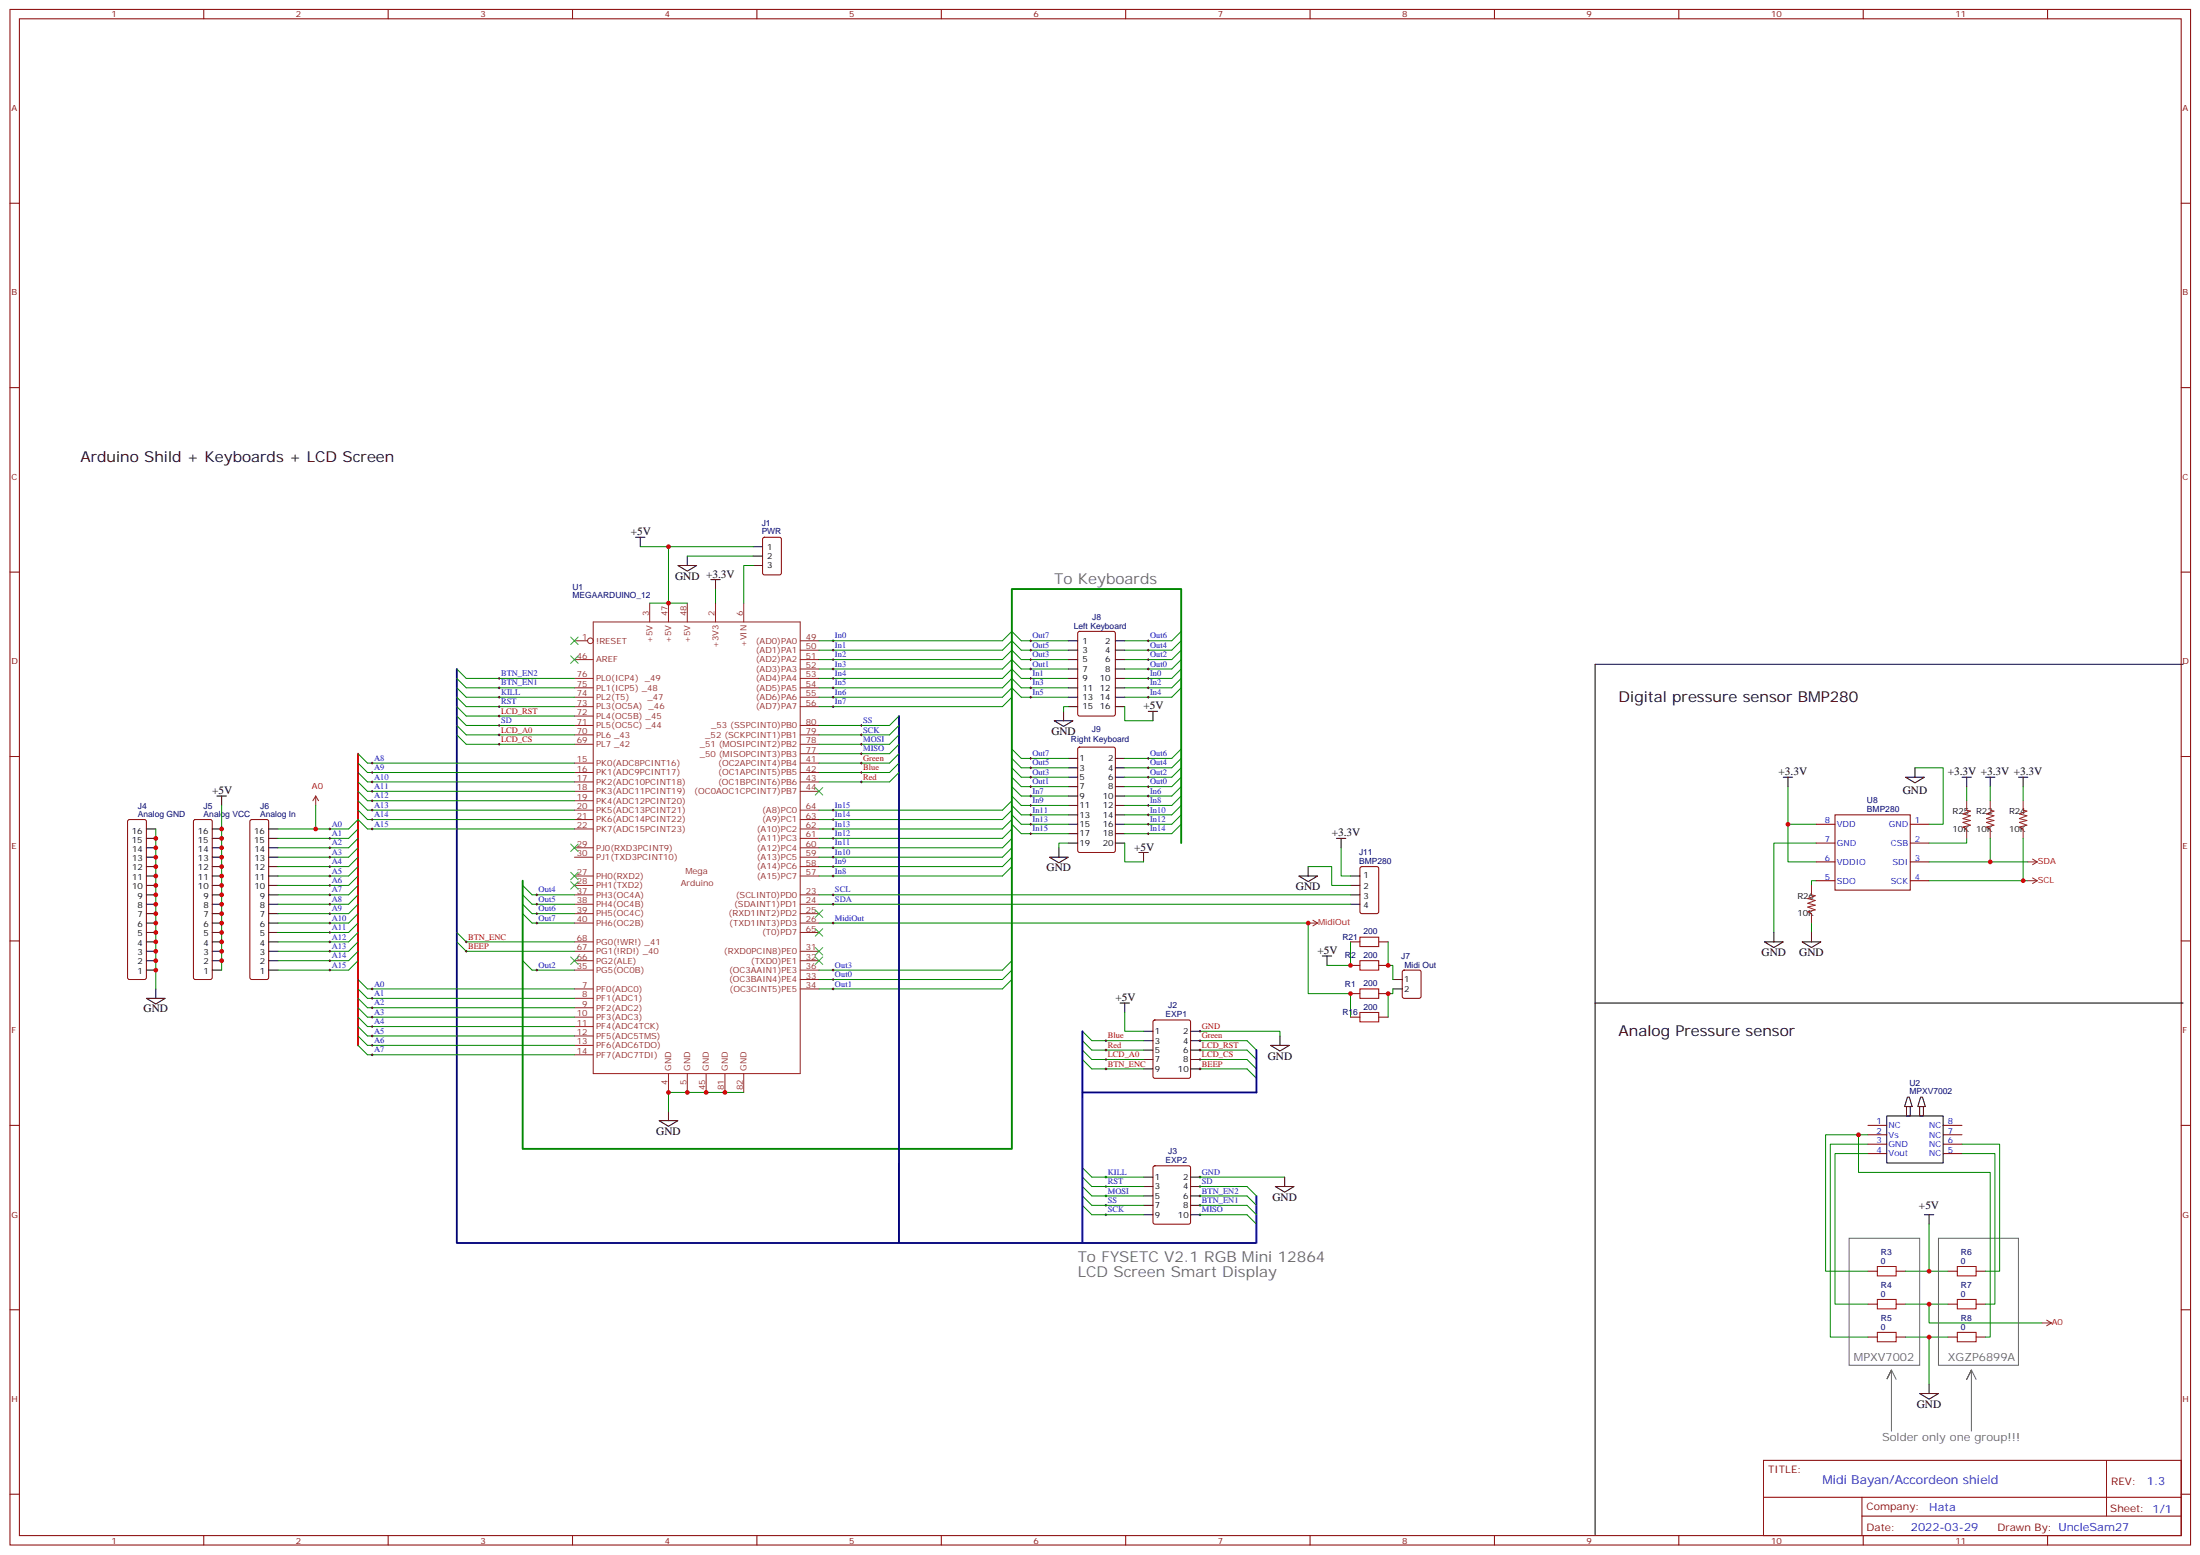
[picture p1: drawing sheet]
<svg xmlns="http://www.w3.org/2000/svg" width="825mm" height="583mm" viewBox="0 0 825 583" stroke-linecap="round" stroke-linejoin="round" font-family="sans-serif">
<g fill="none" stroke="#870000" stroke-width=".38">
<path d="M3.7 3.5h817.8v575.8h-817.8zM7.3 7.1h810.7v568.6h-810.7zM76.4 3.5v3.6M145.6 3.5v3.6M214.7 3.5v3.6M283.8 3.5v3.6M353 3.5v3.6M422.1 3.5v3.6M491.3 3.5v3.6M560.4 3.5v3.6M629.6 3.5v3.6M698.7 3.5v3.6"/>
<path d="M767.9 3.5v3.6M3.7 76.2h3.6M818 76.2h3.5M3.7 145.3h3.6M818 145.3h3.5M3.7 214.5h3.6M286.2 201.6l.5-.2h5.6l.7 .5v12.9l-.4 .7h-5.9l-.7-.4v-13zM818 214.5h3.5M404.4 236.9l.4-.2h12.7l.7 .4 .1 30.7-.5 .6-13 .1-.6-.5-.1-30.6zM3.7 283.6h3.6M404.4 280.3l.4-.2h12.7l.7 .4 .1 38.4-.5 .7h-13l-.6-.4-.1-38.4zM818 283.6h3.5"/>
<path d="M48.1 307.5l.4-.2h5.7l.5 .2 .2 .5v58.5l-.7 .7h-5.7l-.7-.7v-58.5zM72.8 307.5l.4-.2h5.7l.5 .2 .2 .5v58.5l-.7 .7h-5.7l-.7-.7v-58.5zM93.9 307.5l.5-.2h5.6l.5 .2 .3 .5v58.5l-.8 .7h-5.6l-.7-.7v-58.5zM681.1 309h7M681.1 316.1h7M688.1 305.5h28.3v28.2h-28.3zM716.4 309h7M716.4 316.1h7M510.2 325.1l.5-.2h5.6l.7 .4v16.5l-.4 .7h-5.9l-.7-.4v-16.5zM681.1 323.1h7M681.1 330.2h7M716.4 323.1h7"/>
<path d="M716.4 330.2h7M3.7 352.8h3.6M506.4 353.1h3.6M517 353.1h3.6M818 352.8h3.5M506.4 372.5h3.6M506.4 361.9h3.6M517 372.5h3.6M517 361.9h3.6M526.1 363.9l.5-.2h5.6l.7 .4v9.5l-.5 .6-5.8 .1-.7-.5v-9.4zM432.6 382.6l.5-.2h12.7l.6 .4 .1 20.8-.5 .6-12.9 .1-.7-.5v-20.7zM506.4 381.4h3.6"/>
<path d="M517 381.4h3.6M3.7 421.9h3.6M432.6 437.3l.5-.2h12.7l.6 .4 .1 20.8-.5 .6-12.9 .1-.7-.5v-20.7zM700.5 421.9h7M700.5 425.4h7M700.5 429h7M700.5 432.5h7M728.7 421.9h7.1M728.7 425.4h7.1M728.7 429h7.1M728.7 432.5h7.1M818 421.9h3.5"/>
<path d="M700.5 476.6h3.5M711.1 476.6h3.5M730.5 476.6h3.5M741 476.6h3.6M3.7 491.1h3.6M700.5 488.9h3.5M711.1 488.9h3.5M730.5 488.9h3.5M741 488.9h3.6M818 491.1h3.5M700.5 501.3h3.5M711.1 501.3h3.5"/>
<path d="M730.5 501.3h3.5M741 501.3h3.6M661.3 547.5h156.7v28.2h-156.7zM789.9 547.5l.1 20.9M3.7 560.2h3.6M76.4 575.7v3.6M145.6 575.7v3.6M214.7 575.7v3.6M283.8 575.7v3.6M353 575.7v3.6M422.1 575.7v3.6M491.3 575.7v3.6"/>
<path d="M560.4 575.7v3.6M629.6 575.7v3.6M661.4 561.4h156.4M698.2 568.4h119.6M698.2 561.4v14.1M698.7 575.7v3.6M767.9 575.7v3.6M818 560.2h3.5"/>
</g>
<g fill="none" stroke="#8c2424" stroke-width=".38">
<path d="M222.5 233.2h77.6v169.3h-77.6zM243.6 226.1v7.1M250.7 226.1v7.1M257.7 226.1v7.1M268.3 226.1v7.1M278.9 226.1v7.1M215.4 257.9h7.1M215.4 254.4h7.1M215.4 247.3h7.1M215.4 240.2h4.9M300.1 257.9h7M300.1 254.4h7"/>
<path d="M300.1 250.8h7M300.1 247.3h7M300.1 243.8h7M300.1 240.2h7M215.4 264.9h7.1M215.4 261.4h7.1M215.4 275.5h7.1M215.4 272h7.1M215.4 268.5h7.1M215.4 279h7.1M300.1 264.9h7M300.1 261.4h7"/>
<path d="M300.1 275.5h7M300.1 272h7M300.1 279h7M118.4 298.4v3.6M118.4 298.4l1.1 1.8M118.4 298.4l-1.1 1.8M215.4 286.1h7.1M215.4 289.6h7.1M215.4 293.2h7.1M215.4 296.7h7.1M300.1 282.6h7M300.1 286.1h7"/>
<path d="M300.1 289.6h7M300.1 293.2h7M300.1 296.7h7M215.4 317.9h7.1M215.4 300.2h7.1M215.4 303.7h7.1M215.4 307.3h7.1M215.4 310.8h7.1M300.1 317.9h7M300.1 303.7h7M300.1 307.3h7M300.1 310.8h7"/>
<path d="M300.1 314.3h7M737.5 300.2v3.5l1.4 .4-2.8 1.1 2.8 .7-2.8 1 2.8 .7-2.8 .7 2.8 1.1-2.8 .7 1.4 .7v3.5M746.3 300.2v3.5l1.4 .4-2.8 1.1 2.8 .7-2.8 1 2.8 .7-2.8 .7 2.8 1.1-2.8 .7 1.4 .7v3.5M758.7 300.2v3.5l1.4 .4-2.8 1.1 2.8 .7-2.8 1 2.8 .7-2.8 .7 2.8 1.1-2.8 .7 1.4 .7v3.5M215.4 328.4h7.1M215.4 332h7.1M215.4 339h7.1M215.4 321.4h7.1M215.4 335.5h7.1M300.1 328.4h7M300.1 339h7M300.1 321.4h7"/>
<path d="M300.1 324.9h7M300.1 335.5h7M679.3 332v3.5l1.4 .3-2.8 1.1 2.8 .7-2.8 1.1 2.8 .7-2.8 .7 2.8 1-2.8 .7 1.4 .7v3.6M760.4 323.1h3.6M760.4 330.2h3.6M762.2 322.1l1.8 1M762.2 329.1l1.8 1.1M764 323.1l-1.8 1.1M764 330.2l-1.8 1.1M215.4 342.5h7.1M215.4 346.1h7.1M215.4 356.7h7.1"/>
<path d="M215.4 353.1h7.1M300.1 342.5h7M300.1 346.1h7M300.1 349.6h7M300.1 356.7h7M490.6 346.1h3.5M492.3 345l1.8 1.1M494.1 346.1l-1.8 1M215.4 370.8h7.1M215.4 377.8h7.1M215.4 374.3h7.1M215.4 360.2h7.1"/>
<path d="M215.4 363.7h7.1M300.1 370.8h7M300.1 360.2h7M300.1 363.7h7M300.1 367.2h7M215.4 384.9h7.1M215.4 381.4h7.1M215.4 388.4h7.1M215.4 391.9h7.1M215.4 395.5h7.1M250.7 402.5v7.1M257.7 402.5v7.1"/>
<path d="M264.8 402.5v7.1M271.9 402.5v7.1M278.9 402.5v7.1M765.7 496h3.6M767.5 494.9l1.8 1.1M769.3 496l-1.8 1.1"/>
<circle cx="221.4" cy="240.2" r="1.06"/>
</g>
<g fill="none" stroke="#008700" stroke-width=".38">
<path d="M240.1 205h10.6M257.7 208.5h24.7M282.4 205h-31.7v21.1M282.4 212h-3.5v14.1M243.6 226.1h14.1M268.3 220.8v5.3M442.9 236.7l-3.5 3.5h-17.6M171.3 250.8l3.5 3.6h40.6M171.3 254.4l3.5 3.5h40.6M171.3 257.9l3.5 3.5h40.6M307.1 240.2h68.8l3.5-3.5 3.6 3.5h17.6M307.1 243.8h68.8l3.5-3.6 3.6 3.6h17.6"/>
<path d="M307.1 247.3h68.8l3.5-3.5 3.6 3.5h17.6M307.1 250.8h68.8l3.5-3.5 3.6 3.5h17.6M307.1 254.4h68.8l3.5-3.6 3.6 3.6h17.6M307.1 257.9h68.8l3.5-3.5 3.6 3.5h17.6M442.9 240.2l-3.5 3.6h-17.6M442.9 243.8l-3.5 3.5h-17.6M442.9 247.3l-3.5 3.5h-17.6M442.9 250.8l-3.5 3.6h-17.6M442.9 254.4l-3.5 3.5h-17.6M442.9 257.9l-3.5 3.5h-17.6M171.3 261.4l3.5 3.5h40.6M171.3 264.9l3.5 3.6h40.6"/>
<path d="M171.3 268.5l3.5 3.5h40.6M171.3 272l3.5 3.5h40.6M171.3 275.5l3.5 3.5h40.6M307.1 261.4h68.8l3.5-3.5 3.6 3.5h17.6M337.1 275.5l-3.5 3.5h-26.5M337.1 272l-3.5 3.5h-26.5M337.1 268.5l-3.5 3.5h-26.5M337.1 279l-3.5 3.6h-26.5M379.4 261.4l-3.5 3.5h-68.8M400.6 264.9h-1.7v1.8M421.8 264.9v5.3h10.6M134.3 282.6l3.5 3.5h77.6"/>
<path d="M134.3 286.1l3.5 3.5h77.6M134.3 289.6l3.5 3.6h77.6M134.3 293.2l3.5 3.5h77.6M134.3 296.7l3.5 3.5h77.6M337.1 282.6l-3.5 3.5h-26.5M337.1 286.1l-3.5 3.5h-26.5M337.1 289.6l-3.5 3.6h-26.5M379.4 294.9l3.6 3.5h17.6M379.4 298.4l3.6 3.6h17.6M379.4 287.9l3.6 3.5h17.6M379.4 291.4l3.6 3.5h17.6M379.4 284.3l3.6 3.6h17.6"/>
<path d="M379.4 280.8l3.6 3.5h17.6M442.9 280.8l-3.5 3.5h-17.6M442.9 284.3l-3.5 3.6h-17.6M442.9 287.9l-3.5 3.5h-17.6M442.9 291.4l-3.5 3.5h-17.6M442.9 294.9l-3.5 3.5h-17.6M442.9 298.4l-3.5 3.6h-17.6M670.5 294.9v14.1h10.6M718.1 287.9h10.6v21.1h-5.3M737.5 294.9v5.3M746.3 294.9v5.3M758.7 294.9v5.3"/>
<path d="M58.4 310.8v60M83.1 302v61.7M104.3 310.8h26.4l3.6-3.5 3.5 3.5h77.6M118.4 302v8.8M134.3 300.2l3.5 3.5h77.6M134.3 303.7l3.5 3.6h77.6M134.3 310.8l-3.6 3.5h-26.4M134.3 314.3l-3.6 3.6h-26.4M134.3 317.9l-3.6 3.5h-26.4M379.4 300.2l-3.5 3.5h-68.8M379.4 303.7l-3.5 3.6h-68.8M379.4 307.3l-3.5 3.5h-68.8"/>
<path d="M379.4 310.8l-3.5 3.5h-68.8M379.4 314.3l-3.5 3.6h-68.8M379.4 317.9l-3.5 3.5h-68.8M379.4 302l3.6 3.5h17.6M379.4 305.5l3.6 3.5h17.6M379.4 309l3.6 3.6h17.6M400.6 316.1h-3.5v1.8M421.8 316.1v7h7M442.9 302l-3.5 3.5h-17.6M442.9 305.5l-3.5 3.5h-17.6M442.9 309l-3.5 3.6h-17.6M502.9 317.9v10.5h3.5"/>
<path d="M670.5 309v14.1h10.6M681.1 316.1h-15.9v33.5M737.5 314.3v1.8h-14.1M746.3 314.3v8.8M758.7 314.3v15.9M134.3 321.4l-3.6 3.5h-26.4M134.3 324.9l-3.6 3.5h-26.4M134.3 332l-3.6 3.5h-26.4M134.3 335.5l-3.6 3.5h-26.4M134.3 339l-3.6 3.5h-26.4M134.3 328.4l-3.6 3.6h-26.4M196 332l3.5 3.5h15.9"/>
<path d="M196 335.5l3.5 3.5h15.9M196 339l3.5 3.5h15.9M307.1 335.5h199.3M307.1 339h199.3M379.4 321.4l-3.5 3.5h-68.8M379.4 324.9l-3.5 3.5h-68.8M490.6 324.9h8.8v7.1h7M681.1 330.2h-1.8v1.8M723.4 323.1h37M723.4 330.2h37M134.3 342.5l-3.6 3.6h-26.4M134.3 349.6l-3.6 3.5h-26.4"/>
<path d="M134.3 353.1l-3.6 3.6h-26.4M134.3 356.7l-3.6 3.5h-26.4M134.3 346.1l-3.6 3.5h-26.4M171.3 353.1l3.5 3.6h40.6M171.3 349.6l3.5 3.5h40.6M196 342.5l3.5 3.6h15.9M307.1 346.1h183.5v26.4h15.8v8.9M506.4 353.1v8.8h-8.8M520.6 353.1v8.8h1.7v5.3M679.3 346.1v3.5M134.3 367.2l3.5 3.6h77.6M134.3 360.2l-3.6 3.5h-26.4"/>
<path d="M134.3 377.8l3.5 3.6h77.6M134.3 374.3l3.5 3.5h77.6M134.3 370.8l3.5 3.5h77.6M196 360.2l3.5 3.5h15.9M379.4 363.7l-3.5 3.5h-68.8M379.4 367.2l-3.5 3.6h-68.8M379.4 360.2l-3.5 3.5h-68.8M421.8 379.6v7h7M522.3 370.8v1.7h-1.7v8.9M134.3 381.4l3.5 3.5h77.6M134.3 384.9l3.5 3.5h77.6M134.3 388.4l3.5 3.5h77.6"/>
<path d="M134.3 391.9l3.5 3.6h77.6M405.9 386.6l3.5 3.6h19.4M405.9 390.2l3.5 3.5h19.4M405.9 393.7l3.5 3.5h19.4M405.9 397.2l3.5 3.6h19.4M450 386.6h30v1.8M450 390.2h17.6l3.6 3.5M450 393.7h17.6l3.6 3.5M450 397.2h17.6l3.6 3.6M278.9 409.6h-28.2v7M450 400.8h17.6l3.6 3.5M405.9 437.8l3.5 3.5h19.4"/>
<path d="M696.9 425.4v14.2h49.4v61.7h-1.7M700.5 429h-14.1v72.3h14.1M700.5 432.5h-12.4v56.4h12.4M700.5 425.4h-15.9v51.2h15.9M735.8 432.5h12.3v56.4h-3.5M735.8 429h14.1v47.6h-5.3M405.9 451.9l3.5 3.5h19.4M405.9 448.4l3.5 3.5h19.4M405.9 444.9l3.5 3.5h19.4M405.9 441.3l3.5 3.6h19.4M450 455.4h17.6l3.6 3.6M450 451.9h17.6l3.6 3.5"/>
<path d="M450 448.4h17.6l3.6 3.5M450 444.9h17.6l3.6 3.5M450 441.3h31.8M723.4 459v17.6M714.6 476.6h15.9M714.6 488.9h15.9M723.4 488.9v7.1h42.3M714.6 501.3h15.9M723.4 501.3v17.6"/>
</g>
<g fill="none" stroke="#000" stroke-width=".38">
<path d="M238.3 201.4h3.6M240.1 201.4v3.6M254.2 212h7.1l-3.6 2.1zM257.7 208.5v3.5M266.6 217.3h3.5M268.3 217.3v3.5M282.4 212h3.6M282.4 205h3.6M282.4 208.5h3.6M312.4 239.9v.7M386.5 239.9v.7M430.6 239.9v.7"/>
<path d="M186.8 257.9h.7M186.8 254.4h.7M187.2 254v.7M187.2 257.5v.7M312.1 240.2h.7M312.1 243.8h.7M312.1 250.8h.7M312.1 247.3h.7M312.1 257.9h.7M312.1 254.4h.7M312.4 243.4v.7M312.4 246.9v.7"/>
<path d="M312.4 250.5v.7M312.4 254v.7M312.4 257.5v.7M386.2 240.2h.7M386.2 243.8h.7M386.2 250.8h.7M386.2 247.3h.7M386.2 257.9h.7M386.2 254.4h.7M386.5 243.4v.7M386.5 246.9v.7M386.5 250.5v.7"/>
<path d="M386.5 254v.7M386.5 257.5v.7M400.6 240.2h3.5M400.6 243.8h3.5M400.6 250.8h3.5M400.6 247.3h3.5M400.6 257.9h3.5M400.6 254.4h3.5M418.3 240.2h3.5M418.3 243.8h3.5M418.3 250.8h3.5M418.3 247.3h3.5"/>
<path d="M418.3 257.9h3.5M418.3 254.4h3.5M430.2 240.2h.8M430.2 243.8h.8M430.2 250.8h.8M430.2 247.3h.8M430.2 257.9h.8M430.2 254.4h.8M430.6 243.4v.7M430.6 246.9v.7M430.6 250.5v.7M430.6 254v.7"/>
<path d="M430.6 257.5v.7M818.7 249.1h-220.5v326.3M186.8 264.9h.7M186.8 261.4h.7M186.8 279h.7M186.8 275.5h.7M186.8 268.5h.7M186.8 272h.7M187.2 261.1v.7M187.2 264.6v.7M187.2 268.1v.7M187.2 271.6v.7"/>
<path d="M187.2 275.2v.7M187.2 278.7v.7M312.1 264.9h.7M312.1 261.4h.7M312.4 261.1v.7M312.4 264.6v.7M322.7 279h.7M322.7 275.5h.7M322.7 272h.7M323 271.6v.7M323 275.2v.7M323 278.7v.7"/>
<path d="M386.2 261.4h.7M386.5 261.1v.7M395.3 270.2h7.1l-3.5 2.1zM398.9 266.7v3.5M400.6 264.9h3.5M400.6 261.4h3.5M418.3 264.9h3.5M418.3 261.4h3.5M430.2 261.4h.8M430.6 261.1v.7M430.6 266.7h3.5M432.4 266.7v3.5"/>
<path d="M81.4 298.4h3.5M83.1 298.4v3.6M139.2 286.1h.7M139.2 289.6h.7M139.2 293.2h.7M139.2 296.7h.7M139.6 285.7v.8M139.6 289.3v.7M139.6 292.8v.7M139.6 296.3v.7M139.6 299.9v.7M322.7 286.1h.7"/>
<path d="M322.7 289.6h.7M322.7 293.2h.7M322.7 282.6h.7M323 282.2v.7M323 285.7v.8M323 289.3v.7M323 292.8v.7M386.2 298.4h.7M386.2 284.3h.7M386.2 287.9h.7M386.2 291.4h.7M386.2 294.9h.7"/>
<path d="M386.5 284v.7M386.5 287.5v.7M386.5 291v.7M386.5 294.6v.7M386.5 298.1v.7M400.6 298.4h3.5M400.6 284.3h3.5M400.6 287.9h3.5M400.6 291.4h3.5M400.6 294.9h3.5M418.3 298.4h3.5M418.3 284.3h3.5"/>
<path d="M418.3 287.9h3.5M418.3 291.4h3.5M418.3 294.9h3.5M430.2 298.4h.8M430.2 284.3h.8M430.2 287.9h.8M430.2 291.4h.8M430.2 294.9h.8M430.6 284v.7M430.6 287.5v.7M430.6 291v.7M430.6 294.6v.7"/>
<path d="M430.6 298.1v.7M668.7 291.4h3.6M670.5 291.4v3.5M714.6 291.4h7l-3.5 2.1zM718.1 287.9v3.5M735.8 291.4h3.5M737.5 291.4v3.5M744.6 291.4h3.5M746.3 291.4v3.5M756.9 291.4h3.5M758.7 291.4v3.5M54.9 317.9h3.5"/>
<path d="M54.9 314.3h3.5M54.9 310.8h3.5M79.6 317.9h3.5M79.6 314.3h3.5M79.6 310.8h3.5M100.8 317.9h3.5M100.8 314.3h3.5M100.8 310.8h3.5M123.3 317.9h.7M123.3 314.3h.7M123.3 310.8h.7M123.7 310.4v.7"/>
<path d="M123.7 314v.7M123.7 317.5v.7M139.2 310.8h.7M139.2 307.3h.7M139.2 303.7h.7M139.2 300.2h.7M139.6 303.4v.7M139.6 306.9v.7M139.6 310.4v.7M312.1 317.9h.7M312.1 314.3h.7M312.1 310.8h.7"/>
<path d="M312.1 307.3h.7M312.1 303.7h.7M312.4 303.4v.7M312.4 306.9v.7M312.4 310.4v.7M312.4 314v.7M312.4 317.5v.7M386.2 302h.7M386.2 305.5h.7M386.2 309h.7M386.2 312.6h.7M386.5 301.6v.7"/>
<path d="M386.5 305.2v.7M386.5 308.7v.7M386.5 312.2v.7M397.1 317.9v3.5M400.6 302h3.5M400.6 305.5h3.5M400.6 309h3.5M400.6 312.6h3.5M400.6 316.1h3.5M418.3 302h3.5M418.3 305.5h3.5M418.3 309h3.5"/>
<path d="M418.3 312.6h3.5M418.3 316.1h3.5M427.1 319.6h3.5M428.8 319.6v3.5M430.2 302h.8M430.2 305.5h.8M430.2 309h.8M430.2 312.6h.8M430.6 301.6v.7M430.6 305.2v.7M430.6 308.7v.7M430.6 312.2v.7"/>
<path d="M501.2 314.3h3.5M502.9 314.3v3.6M54.9 339h3.5M54.9 335.5h3.5M54.9 332h3.5M54.9 328.4h3.5M54.9 324.9h3.5M54.9 321.4h3.5M79.6 339h3.5M79.6 335.5h3.5M79.6 332h3.5M79.6 328.4h3.5"/>
<path d="M79.6 324.9h3.5M79.6 321.4h3.5M100.8 339h3.5M100.8 335.5h3.5M100.8 332h3.5M100.8 328.4h3.5M100.8 324.9h3.5M100.8 321.4h3.5M123.3 339h.7M123.3 335.5h.7M123.3 332h.7M123.3 328.4h.7"/>
<path d="M123.3 324.9h.7M123.3 321.4h.7M123.7 321v.7M123.7 324.6v.7M123.7 328.1v.7M123.7 331.6v.7M123.7 335.1v.7M123.7 338.7v.7M200.9 339h.7M200.9 335.5h.7M201.3 335.1v.7M201.3 338.7v.7"/>
<path d="M312.1 339h.7M312.1 335.5h.7M312.1 328.4h.7M312.1 324.9h.7M312.1 321.4h.7M312.4 321v.7M312.4 324.6v.7M312.4 328.1v.7M312.4 335.1v.7M312.4 338.7v.7M393.6 321.4h7l-3.5 2.1zM487 328.4h7.1l-3.5 2.2z"/>
<path d="M490.6 324.9v3.5M506.4 339h3.6M506.4 335.5h3.6M506.4 332h3.6M506.4 328.4h3.6M54.9 356.7h3.5M54.9 353.1h3.5M54.9 349.6h3.5M54.9 346.1h3.5M54.9 342.5h3.5M79.6 356.7h3.5M79.6 353.1h3.5"/>
<path d="M79.6 349.6h3.5M79.6 346.1h3.5M79.6 342.5h3.5M100.8 356.7h3.5M100.8 353.1h3.5M100.8 349.6h3.5M100.8 346.1h3.5M100.8 342.5h3.5M123.3 356.7h.7M123.3 353.1h.7M123.3 349.6h.7M123.3 346.1h.7"/>
<path d="M123.3 342.5h.7M123.7 342.2v.7M123.7 345.7v.7M123.7 349.2v.8M123.7 352.8v.7M123.7 356.3v.7M123.7 359.8v.7M174.5 356.7h.7M174.5 353.1h.7M174.8 352.8v.7M174.8 356.3v.7M200.9 346.1h.7"/>
<path d="M200.9 342.5h.7M201.3 342.2v.7M201.3 345.7v.7M312.1 346.1h.7M312.4 345.7v.7M495.9 358.4h3.5M497.6 358.4v3.5M661.7 353.1h7l-3.5 2.1zM665.2 349.6v3.5M675.8 353.1h7l-3.5 2.1zM679.3 349.6v3.5M54.9 374.3h7l-3.5 2.1z"/>
<path d="M54.9 363.7h3.5M54.9 360.2h3.5M58.4 370.8v3.5M79.6 363.7h3.5M79.6 360.2h3.5M100.8 363.7h3.5M100.8 360.2h3.5M123.3 363.7h.7M123.3 360.2h.7M123.7 363.4v.7M139.2 370.8h.7M139.2 374.3h.7"/>
<path d="M139.2 377.8h.7M139.6 370.4v.7M139.6 373.9v.7M139.6 377.5v.7M200.9 363.7h.7M201.3 363.4v.7M312.1 363.7h.7M312.1 367.2h.7M312.1 370.8h.7M312.4 363.4v.7M312.4 366.9v.7M312.4 370.4v.7"/>
<path d="M420 376.1h3.5M421.8 376.1v3.5M522.3 367.2h3.6M522.3 370.8h3.6M598.2 376.1h220.5M139.2 381.4h.7M139.2 388.4h.7M139.2 384.9h.7M139.2 395.5h.7M139.2 391.9h.7M139.6 381v.7M139.6 384.5v.7"/>
<path d="M139.6 388.1v.7M139.6 391.6v.7M139.6 395.1v.7M414.4 390.2h.7M414.4 393.7h.7M414.4 397.2h.7M414.7 389.8v.7M414.7 393.3v.8M414.7 396.9v.7M428.8 386.6h3.6M428.8 390.2h3.6M428.8 393.7h3.6"/>
<path d="M428.8 397.2h3.6M446.5 386.6h3.9M446.5 390.2h3.9M446.5 393.7h3.9M446.5 397.2h3.9M450 386.3v.7M450 389.8v.7M450 393.3v.8M450 396.9v.7M476.5 391.9h7l-3.5 2.2zM480 388.4v3.5M250.7 416.6v3.6"/>
<path d="M414.4 400.8h.7M414.7 400.4v.7M428.8 400.8h3.6M446.5 400.8h3.9M450 400.4v.7M707.5 418.4h21.2v17.6h-21.2zM714.9 414.9h1.5v3.5h-1.5zM715.3 411.3h.7l1.1 3.6h-2.9zM719.9 414.9h1.4v3.5h-1.4zM720.2 411.3h.7l1.1 3.6h-2.8zM247.2 420.2h7l-3.5 2.1zM414.4 441.3h.7"/>
<path d="M414.4 444.9h.7M414.4 448.4h.7M414.4 451.9h.7M414.4 455.4h.7M414.7 441v.7M414.7 444.5v.7M414.7 448v.7M414.7 451.6v.7M414.7 455.1v.7M428.8 441.3h3.6M428.8 444.9h3.6M428.8 448.4h3.6"/>
<path d="M428.8 451.9h3.6M428.8 455.4h3.6M446.5 441.3h3.9M446.5 444.9h3.9M446.5 448.4h3.9M446.5 451.9h3.9M446.5 455.4h3.9M450 441v.7M450 444.5v.7M450 448v.7M450 451.6v.7M450 455.1v.7"/>
<path d="M478.2 444.9h7.1l-3.5 2.1zM481.8 441.3v3.6M721.6 455.4h3.6M723.4 455.4v3.6M723.4 518.9v3.6M719.9 522.5h7l-3.5 2.1z"/>
</g>
<g fill="none" stroke="#3c3" stroke-width=".38">
<path d="M214 238.8l2.8 2.9M216.8 238.8l-2.8 2.9M214 245.9l2.8 2.8M216.8 245.9l-2.8 2.8M305.7 295.3l2.8 2.8M308.5 295.3l-2.8 2.8M214 316.4l2.8 2.9M216.8 316.4l-2.8 2.9M214 327l2.8 2.8M214 330.6l2.8 2.8M216.8 327l-2.8 2.8M216.8 330.6l-2.8 2.8"/>
<path d="M214 358.8l2.8 2.8M216.8 358.8l-2.8 2.8M305.7 358.8l2.8 2.8M305.7 355.2l2.8 2.9M305.7 341.1l2.8 2.9M305.7 348.2l2.8 2.8M308.5 358.8l-2.8 2.8M308.5 355.2l-2.8 2.9M308.5 341.1l-2.8 2.9M308.5 348.2l-2.8 2.8"/>
</g>
<path d="M510 351.4h7v3.5h-7zM510 370.8h7v3.5h-7zM510 360.2h7v3.5h-7zM510 379.6h7v3.5h-7zM704 474.8h7.1v3.6h-7.1zM734 474.8h7v3.6h-7zM704 487.2h7.1v3.5h-7.1zM704 499.5h7.1v3.6h-7.1zM734 487.2h7v3.5h-7zM734 499.5h7v3.6h-7z" fill="none" stroke="#a10000" stroke-width=".38"/>
<path d="M442.9 316.1v-95.3h-63.5v209.9h-183.4v-100.5" fill="none" stroke="#008700" stroke-width=".71"/>
<path d="M171.3 250.8v215.2h165.8v-30M337.1 268.5v197.5h68.8M405.9 386.6v24.7M471.2 393.7v15.9h-65.3" fill="none" stroke="#009" stroke-width=".71"/>
<path d="M405.9 411.3v54.7h65.3v-17.6" fill="none" stroke="#00c" stroke-width=".71"/>
<path d="M134.3 282.6v109.3" fill="none" stroke="#f00" stroke-width=".71"/>
<path d="M693.4 464.3h26.5v47.6h-26.5zM726.9 464.3h30v47.6h-30zM711.1 517.2l-1.8-3.6-1.8 3.6 1.8-3.6v23M741 517.2l-1.7-3.6-1.8 3.6 1.8-3.6v23" fill="none" stroke="#666" stroke-width=".38"/>
<g fill="#c00">
<circle cx="250.7" cy="226.1" r=".88"/>
<circle cx="271.9" cy="409.6" r=".88"/>
<circle cx="264.8" cy="409.6" r=".88"/>
<circle cx="257.7" cy="409.6" r=".88"/>
<circle cx="250.7" cy="409.6" r=".88"/>
<circle cx="250.7" cy="205" r=".88"/>
<circle cx="58.4" cy="314.3" r=".88"/>
<circle cx="58.4" cy="317.9" r=".88"/>
<circle cx="58.4" cy="321.4" r=".88"/>
<circle cx="58.4" cy="324.9" r=".88"/>
<circle cx="58.4" cy="328.4" r=".88"/>
<circle cx="58.4" cy="332" r=".88"/>
<circle cx="58.4" cy="335.5" r=".88"/>
<circle cx="58.4" cy="339" r=".88"/>
<circle cx="58.4" cy="342.5" r=".88"/>
<circle cx="58.4" cy="346.1" r=".88"/>
<circle cx="58.4" cy="349.6" r=".88"/>
<circle cx="58.4" cy="353.1" r=".88"/>
<circle cx="58.4" cy="356.7" r=".88"/>
<circle cx="58.4" cy="360.2" r=".88"/>
<circle cx="58.4" cy="363.7" r=".88"/>
<circle cx="83.1" cy="360.2" r=".88"/>
<circle cx="83.1" cy="356.7" r=".88"/>
<circle cx="83.1" cy="353.1" r=".88"/>
<circle cx="83.1" cy="349.6" r=".88"/>
<circle cx="83.1" cy="346.1" r=".88"/>
<circle cx="83.1" cy="342.5" r=".88"/>
<circle cx="83.1" cy="339" r=".88"/>
<circle cx="83.1" cy="335.5" r=".88"/>
<circle cx="83.1" cy="332" r=".88"/>
<circle cx="83.1" cy="328.4" r=".88"/>
<circle cx="83.1" cy="324.9" r=".88"/>
<circle cx="83.1" cy="321.4" r=".88"/>
<circle cx="83.1" cy="317.9" r=".88"/>
<circle cx="83.1" cy="314.3" r=".88"/>
<circle cx="83.1" cy="310.8" r=".88"/>
<circle cx="723.4" cy="476.6" r=".88"/>
<circle cx="723.4" cy="501.3" r=".88"/>
<circle cx="723.4" cy="488.9" r=".88"/>
<circle cx="118.4" cy="310.8" r=".88"/>
<circle cx="520.6" cy="372.5" r=".88"/>
<circle cx="506.4" cy="372.5" r=".88"/>
<circle cx="506.4" cy="361.9" r=".88"/>
<circle cx="520.6" cy="361.9" r=".88"/>
<circle cx="490.6" cy="346.1" r=".88"/>
<circle cx="696.9" cy="425.4" r=".88"/>
<circle cx="670.5" cy="309" r=".88"/>
<circle cx="746.3" cy="323.1" r=".88"/>
<circle cx="758.7" cy="330.2" r=".88"/>
</g>
<g font-size="5.6">
<text x="30.2" y="173.2">Arduino Shild + Keyboards + LCD Screen</text>
<text x="607" y="263.2">Digital pressure sensor BMP280</text>
<text x="607" y="388.4">Analog Pressure sensor</text>
</g>
<g font-size="5.6" fill="#666">
<text x="395.3" y="219.1">To Keyboards</text>
<text x="404.1" y="473.1">To FYSETC V2.1 RGB Mini 12864</text>
<text x="404.1" y="478.7">LCD Screen Smart Display</text>
</g>
<text font-size="4.6" fill="#00f" x="683.4" y="556.5">Midi Bayan/Accordeon shield</text>
<g font-size="4.2">
<text x="236.6" y="200.7">+5V</text>
<text x="253.2" y="217.3">GND +3.3V</text>
<text x="428.8" y="266">+5V</text>
<text x="394.3" y="275.5">GND</text>
<text x="667" y="290.7">+3.3V</text>
<text x="730.4" y="290.6">+3.3V +3.3V +3.3V</text>
<text x="79.6" y="297.7">+5V</text>
<text x="713.5" y="297.7">GND</text>
<text x="499.4" y="313.6">+3.3V</text>
<text x="425.3" y="318.9">+5V</text>
<text x="392.5" y="326.7">GND</text>
<text x="486" y="333.7">GND</text>
<text x="494.1" y="357.7">+5V</text>
<text x="660.6" y="358.4">GND</text>
<text x="674.7" y="358.4">GND</text>
<text x="418.3" y="375.4">+5V</text>
<text x="53.8" y="379.6">GND</text>
<text x="475.4" y="397.2">GND</text>
<text x="246.1" y="425.4">GND</text>
<text x="477.2" y="450.1">GND</text>
<text x="719.6" y="453.3">+5V</text>
<text x="718.8" y="527.8">GND</text>
</g>
<g font-size="4.2" fill="#666">
<text x="695.2" y="510.1">MPXV7002</text>
<text x="730.5" y="510.1">XGZP6899A</text>
<text x="705.8" y="540.1">Solder only one group!!!</text>
</g>
<g font-size="4.2" fill="#00f">
<text x="805.1" y="556.8">1.3</text>
<text x="723.5" y="566.3">Hata</text>
<text x="716.6" y="574.1">2022-03-29</text>
</g>
<g font-size="3.9" fill="#800">
<text x="663.1" y="552.1">TITLE:</text>
<text x="791.7" y="556.8">REV:</text>
<text x="700" y="566.3">Company:</text>
<text x="791.4" y="566.9">Sheet: 1/1</text>
<text x="700" y="574">Date:</text>
<text x="749" y="574.1">Drawn By: UncleSam27</text>
</g>
<g font-size="3.2" fill="#800">
<text x="41.8" y="6.5">1</text>
<text x="111" y="6.5">2</text>
<text x="180.1" y="6.5">3</text>
<text x="249.3" y="6.5">4</text>
<text x="318.4" y="6.5">5</text>
<text x="387.6" y="6.5">6</text>
<text x="456.7" y="6.5">7</text>
<text x="525.9" y="6.5">8</text>
<text x="595" y="6.5">9</text>
<text x="664.1" y="6.5">10</text>
<text x="733.3" y="6.5">11</text>
<text x="4.3" y="41.6">A</text>
<text x="818.5" y="41.6">A</text>
<text x="4.3" y="110.8">B</text>
<text x="818.5" y="110.8">B</text>
<text x="4.3" y="179.9">C</text>
<text x="818.5" y="179.9">C</text>
<text x="4.3" y="249.1">D</text>
<text x="818.5" y="249.1">D</text>
<text x="4.3" y="318.2">E</text>
<text x="818.5" y="318.2">E</text>
<text x="4.3" y="387.3">F</text>
<text x="818.5" y="387.3">F</text>
<text x="4.3" y="456.5">G</text>
<text x="818.5" y="456.5">G</text>
<text x="4.3" y="525.6">H</text>
<text x="818.5" y="525.6">H</text>
<text x="41.8" y="578.7">1</text>
<text x="111" y="578.7">2</text>
<text x="180.1" y="578.7">3</text>
<text x="249.3" y="578.7">4</text>
<text x="318.4" y="578.7">5</text>
<text x="387.6" y="578.7">6</text>
<text x="456.7" y="578.7">7</text>
<text x="525.9" y="578.7">8</text>
<text x="595" y="578.7">9</text>
<text x="664.1" y="578.7">10</text>
<text x="733.3" y="578.7">11</text>
</g>
<g font-size="3.2" fill="#000080">
<text x="285.6" y="197.2">J1</text>
<text x="285.6" y="200.4">PWR</text>
<text x="214.7" y="221.2">U1</text>
<text x="214.7" y="224.4">MEGAARDUINO_12</text>
<text x="409.6" y="232.4">J8</text>
<text x="402.7" y="235.8">Left Keyboard</text>
<text x="409.5" y="274.6">J9</text>
<text x="401.6" y="278.2">Right Keyboard</text>
<text x="51.7" y="303.2">J4</text>
<text x="76.4" y="303.2">J5</text>
<text x="97.5" y="303.2">J6</text>
<text x="700.1" y="304.4">BMP280</text>
<text x="700.1" y="301">U8</text>
<text x="51.7" y="306.2">Analog GND</text>
<text x="76.4" y="306.2">Analog VCC</text>
<text x="97.5" y="306.2">Analog In</text>
<text x="509.6" y="323.8">BMP280</text>
<text x="509.6" y="320.7">J11</text>
<text x="503.4" y="352.2">R21</text>
<text x="511.3" y="350.3">200</text>
<text x="504.3" y="359.3">R2</text>
<text x="511.3" y="359.1">200</text>
<text x="525.5" y="359.6">J7</text>
<text x="526.7" y="362.8">Midi Out</text>
<text x="504.3" y="369.9">R1</text>
<text x="511.3" y="369.7">200</text>
<text x="438.1" y="377.9">J2</text>
<text x="437" y="381.4">EXP1</text>
<text x="503.4" y="380.4">R16</text>
<text x="511.3" y="378.5">200</text>
<text x="716" y="407.2">U2</text>
<text x="716" y="410.3">MPXV7002</text>
<text x="437" y="436">EXP2</text>
<text x="438.1" y="432.5">J3</text>
<text x="705.4" y="473.8">0</text>
<text x="705.4" y="470.5">R3</text>
<text x="735.4" y="473.8">0</text>
<text x="735.4" y="470.5">R6</text>
<text x="705.4" y="482.9">R4</text>
<text x="735.4" y="482.9">R7</text>
<text x="705.4" y="486.1">0</text>
<text x="735.4" y="486.1">0</text>
<text x="705.4" y="495.2">R5</text>
<text x="735.4" y="495.2">R8</text>
<text x="705.4" y="498.5">0</text>
<text x="735.4" y="498.5">0</text>
</g>
<g font-size="3.2">
<text x="287.7" y="206">1</text>
<text x="287.7" y="209.5">2</text>
<text x="287.7" y="213.1">3</text>
<text x="405.9" y="241.3">1</text>
<text x="405.9" y="244.8">3</text>
<text x="414.5" y="241.3">2</text>
<text x="414.5" y="244.8">4</text>
<text x="405.9" y="248.4">5</text>
<text x="405.9" y="251.9">7</text>
<text x="414.5" y="248.4">6</text>
<text x="414.5" y="251.9">8</text>
<text x="405.9" y="255.4">9</text>
<text x="412.5" y="255.4">10</text>
<text x="405.9" y="258.9">11</text>
<text x="405.9" y="262.5">13</text>
<text x="412.5" y="258.9">12</text>
<text x="412.5" y="262.5">14</text>
<text x="405.9" y="266">15</text>
<text x="412.5" y="266">16</text>
<text x="404.8" y="285.4">1</text>
<text x="415.5" y="285.4">2</text>
<text x="404.8" y="288.9">3</text>
<text x="404.8" y="292.5">5</text>
<text x="415.5" y="288.9">4</text>
<text x="415.5" y="292.5">6</text>
<text x="404.8" y="296">7</text>
<text x="404.8" y="299.5">9</text>
<text x="413.5" y="299.5">10</text>
<text x="415.5" y="296">8</text>
<text x="404.8" y="303">11</text>
<text x="413.5" y="303">12</text>
<text x="732.2" y="305.2">R25</text>
<text x="741" y="305.2">R22</text>
<text x="753.4" y="305.2">R24</text>
<text x="404.8" y="306.6">13</text>
<text x="404.8" y="310.1">15</text>
<text x="413.5" y="306.6">14</text>
<text x="413.5" y="310.1">16</text>
<text x="732.2" y="311.9">10K</text>
<text x="741" y="311.9">10K</text>
<text x="753.4" y="311.9">10K</text>
<text x="49.4" y="316.1">15</text>
<text x="49.4" y="312.6">16</text>
<text x="74.1" y="316.1">15</text>
<text x="74.1" y="312.6">16</text>
<text x="95.3" y="316.1">15</text>
<text x="95.3" y="312.6">16</text>
<text x="404.8" y="313.6">17</text>
<text x="404.8" y="317.1">19</text>
<text x="413.5" y="313.6">18</text>
<text x="413.5" y="317.1">20</text>
<text x="49.6" y="322.8">13</text>
<text x="49.6" y="319.3">14</text>
<text x="74.2" y="322.8">13</text>
<text x="74.2" y="319.3">14</text>
<text x="95.4" y="322.8">13</text>
<text x="95.4" y="319.3">14</text>
<text x="49.6" y="329.8">11</text>
<text x="49.6" y="326.3">12</text>
<text x="74.2" y="329.8">11</text>
<text x="74.2" y="326.3">12</text>
<text x="95.4" y="329.8">11</text>
<text x="95.4" y="326.3">12</text>
<text x="511.3" y="329.1">1</text>
<text x="49.6" y="333.4">10</text>
<text x="74.2" y="333.4">10</text>
<text x="95.4" y="333.4">10</text>
<text x="511.3" y="333.4">2</text>
<text x="51.6" y="340.4">8</text>
<text x="51.6" y="336.9">9</text>
<text x="76.3" y="340.4">8</text>
<text x="76.3" y="336.9">9</text>
<text x="97.4" y="340.4">8</text>
<text x="97.4" y="336.9">9</text>
<text x="511.3" y="336.9">3</text>
<text x="511.3" y="340.4">4</text>
<text x="674" y="336.9">R26</text>
<text x="51.6" y="347.5">6</text>
<text x="51.6" y="344">7</text>
<text x="76.3" y="347.5">6</text>
<text x="76.3" y="344">7</text>
<text x="97.4" y="347.5">6</text>
<text x="97.4" y="344">7</text>
<text x="674" y="343.6">10K</text>
<text x="51.6" y="351">5</text>
<text x="76.3" y="351">5</text>
<text x="97.4" y="351">5</text>
<text x="51.6" y="358.1">3</text>
<text x="51.6" y="354.5">4</text>
<text x="76.3" y="358.1">3</text>
<text x="76.3" y="354.5">4</text>
<text x="97.4" y="358.1">3</text>
<text x="97.4" y="354.5">4</text>
<text x="51.6" y="365.1">1</text>
<text x="51.6" y="361.6">2</text>
<text x="76.3" y="365.1">1</text>
<text x="76.3" y="361.6">2</text>
<text x="97.4" y="365.1">1</text>
<text x="97.4" y="361.6">2</text>
<text x="526.6" y="368.3">1</text>
<text x="526.6" y="371.8">2</text>
<text x="433.1" y="387.7">1</text>
<text x="443.8" y="387.7">2</text>
<text x="433.1" y="391.2">3</text>
<text x="433.1" y="394.8">5</text>
<text x="443.8" y="391.2">4</text>
<text x="443.8" y="394.8">6</text>
<text x="433.1" y="398.3">7</text>
<text x="433.1" y="401.8">9</text>
<text x="441.7" y="401.8">10</text>
<text x="443.8" y="398.3">8</text>
<text x="433.1" y="442.4">1</text>
<text x="443.8" y="442.4">2</text>
<text x="433.1" y="445.9">3</text>
<text x="433.1" y="449.4">5</text>
<text x="443.8" y="445.9">4</text>
<text x="443.8" y="449.4">6</text>
<text x="433.1" y="453">7</text>
<text x="443.8" y="453">8</text>
<text x="433.1" y="456.5">9</text>
<text x="441.7" y="456.5">10</text>
</g>
<g font-size="3.2" fill="#8d2323">
<text x="243.3" y="231.1" transform="rotate(-90 243.3 231.1)">3</text>
<text x="250.3" y="231.1" transform="rotate(-90 250.3 231.1)">47</text>
<text x="257.4" y="231.1" transform="rotate(-90 257.4 231.1)">48</text>
<text x="268" y="231.1" transform="rotate(-90 268 231.1)">2</text>
<text x="278.6" y="231.1" transform="rotate(-90 278.6 231.1)">6</text>
<text x="218.3" y="239.9">1</text>
<text x="302.2" y="239.9">49</text>
<text x="223.5" y="241.3">!RESET</text>
<text x="244.7" y="241" transform="rotate(-90 244.7 241)">+5V</text>
<text x="251.7" y="241" transform="rotate(-90 251.7 241)">+5V</text>
<text x="258.8" y="241" transform="rotate(-90 258.8 241)">+5V</text>
<text x="269.4" y="243" transform="rotate(-90 269.4 243)">+3V3</text>
<text x="280" y="242.7" transform="rotate(-90 280 242.7)">+VIN</text>
<text x="283.4" y="244.8">(AD1)PA1</text>
<text x="283.4" y="241.3">(AD0)PA0</text>
<text x="302.2" y="243.4">50</text>
<text x="216.3" y="246.9">46</text>
<text x="223.5" y="248.4">AREF</text>
<text x="283.4" y="251.9">(AD3)PA3</text>
<text x="283.4" y="248.4">(AD2)PA2</text>
<text x="302.2" y="250.5">52</text>
<text x="302.2" y="246.9">51</text>
<text x="216.3" y="254">76</text>
<text x="216.3" y="257.5">75</text>
<text x="223.5" y="255.4">PL0(ICP4)</text>
<text x="241.8" y="255.4">_49</text>
<text x="283.4" y="255.4">(AD4)PA4</text>
<text x="302.2" y="257.5">54</text>
<text x="302.2" y="254">53</text>
<text x="216.3" y="261.1">74</text>
<text x="223.5" y="258.9">PL1(ICP5) _48</text>
<text x="223.5" y="262.5">PL2(T5)</text>
<text x="242.8" y="262.5">_47</text>
<text x="283.4" y="262.5">(AD6)PA6</text>
<text x="283.4" y="258.9">(AD5)PA5</text>
<text x="302.2" y="261.1">55</text>
<text x="216.3" y="264.6">73</text>
<text x="216.3" y="268.1">72</text>
<text x="223.5" y="266">PL3(OC5A)</text>
<text x="223.5" y="269.5">PL4(OC5B) _45</text>
<text x="243.2" y="266">_46</text>
<text x="283.4" y="266">(AD7)PA7</text>
<text x="302.2" y="264.6">56</text>
<text x="216.3" y="271.6">71</text>
<text x="216.3" y="275.2">70</text>
<text x="223.5" y="273">PL5(OC5C) _44</text>
<text x="266.7" y="273">_53 (SSPCINT0)PB0</text>
<text x="302.2" y="275.2">79</text>
<text x="302.2" y="271.6">80</text>
<text x="216.3" y="278.7">69</text>
<text x="223.5" y="276.6">PL6 _43</text>
<text x="223.5" y="280.1">PL7 _42</text>
<text x="262.4" y="280.1">_51 (MOSIPCINT2)PB2</text>
<text x="264.5" y="276.6">_52 (SCKPCINT1)PB1</text>
<text x="302.2" y="278.7">78</text>
<text x="216.3" y="285.7">15</text>
<text x="223.5" y="287.2">PK0(ADC8PCINT16)</text>
<text x="262.4" y="283.6">_50 (MISOPCINT3)PB3</text>
<text x="269.3" y="287.2">(OC2APCINT4)PB4</text>
<text x="302.2" y="282.2">77</text>
<text x="302.2" y="285.7">41</text>
<text x="216.3" y="289.3">16</text>
<text x="216.3" y="292.8">17</text>
<text x="223.5" y="290.7">PK1(ADC9PCINT17)</text>
<text x="269.3" y="290.7">(OC1APCINT5)PB5</text>
<text x="302.2" y="289.3">42</text>
<text x="302.2" y="292.8">43</text>
<text x="216.3" y="296.3">18</text>
<text x="216.3" y="299.9">19</text>
<text x="223.5" y="294.2">PK2(ADC10PCINT18)</text>
<text x="223.5" y="297.7">PK3(ADC11PCINT19)</text>
<text x="260.4" y="297.7">(OC0AOC1CPCINT7)PB7</text>
<text x="269.3" y="294.2">(OC1BPCINT6)PB6</text>
<text x="302.2" y="296.3">44</text>
<text x="216.3" y="303.4">20</text>
<text x="223.5" y="301.3">PK4(ADC12PCINT20)</text>
<text x="223.5" y="304.8">PK5(ADC13PCINT21)</text>
<text x="285.8" y="304.8">(A8)PC0</text>
<text x="302.2" y="303.4">64</text>
<text x="216.3" y="306.9">21</text>
<text x="216.3" y="310.4">22</text>
<text x="223.5" y="308.3">PK6(ADC14PCINT22)</text>
<text x="223.5" y="311.9">PK7(ADC15PCINT23)</text>
<text x="283.8" y="311.9">(A10)PC2</text>
<text x="285.8" y="308.3">(A9)PC1</text>
<text x="302.2" y="306.9">63</text>
<text x="302.2" y="310.4">62</text>
<text x="216.3" y="317.5">29</text>
<text x="283.8" y="315.4">(A11)PC3</text>
<text x="302.2" y="314">61</text>
<text x="302.2" y="317.5">60</text>
<text x="216.3" y="321">30</text>
<text x="223.5" y="318.9">PJ0(RXD3PCINT9)</text>
<text x="223.5" y="322.4">PJ1(TXD3PCINT10)</text>
<text x="283.8" y="318.9">(A12)PC4</text>
<text x="283.8" y="322.4">(A13)PC5</text>
<text x="302.2" y="321">59</text>
<text x="216.3" y="328.1">27</text>
<text x="223.5" y="329.5">PH0(RXD2)</text>
<text x="257" y="327.7">Mega</text>
<text x="283.8" y="326">(A14)PC6</text>
<text x="283.8" y="329.5">(A15)PC7</text>
<text x="302.2" y="324.6">58</text>
<text x="302.2" y="328.1">57</text>
<text x="216.3" y="331.6">28</text>
<text x="216.3" y="335.1">37</text>
<text x="223.5" y="333">PH1(TXD2)</text>
<text x="255.3" y="332.3">Arduino</text>
<text x="302.2" y="335.1">23</text>
<text x="216.3" y="338.7">38</text>
<text x="223.5" y="340.1">PH4(OC4B)</text>
<text x="223.5" y="336.5">PH3(OC4A)</text>
<text x="275.3" y="340.1">(SDAINT1)PD1</text>
<text x="275.9" y="336.5">(SCLINT0)PD0</text>
<text x="302.2" y="338.7">24</text>
<text x="216.3" y="342.2">39</text>
<text x="216.3" y="345.7">40</text>
<text x="223.5" y="343.6">PH5(OC4C)</text>
<text x="223.5" y="347.1">PH6(OC2B)</text>
<text x="273.2" y="343.6">(RXD1INT2)PD2</text>
<text x="273.5" y="347.1">(TXD1INT3)PD3</text>
<text x="302.2" y="342.2">25</text>
<text x="302.2" y="345.7">26</text>
<text x="216.3" y="352.8">68</text>
<text x="285.8" y="350.7">(T0)PD7</text>
<text x="302.2" y="349.2">65</text>
<text x="216.3" y="356.3">67</text>
<text x="216.3" y="359.8">66</text>
<text x="223.5" y="354.2">PG0(!WR!) _41</text>
<text x="223.5" y="357.7">PG1(!RD!) _40</text>
<text x="271.5" y="357.7">(RXD0PCIN8)PE0</text>
<text x="302.2" y="356.3">31</text>
<text x="302.2" y="359.8">32</text>
<text x="216.3" y="363.4">35</text>
<text x="223.5" y="361.2">PG2(ALE)</text>
<text x="223.5" y="364.8">PG5(OC0B)</text>
<text x="273.4" y="364.8">(OC3AAIN1)PE3</text>
<text x="281.6" y="361.2">(TXD0)PE1</text>
<text x="302.2" y="363.4">36</text>
<text x="218.3" y="370.4">7</text>
<text x="223.5" y="371.8">PF0(ADC0)</text>
<text x="273.4" y="368.3">(OC3BAIN4)PE4</text>
<text x="273.6" y="371.8">(OC3CINT5)PE5</text>
<text x="302.2" y="366.9">33</text>
<text x="302.2" y="370.4">34</text>
<text x="218.3" y="377.5">9</text>
<text x="218.3" y="373.9">8</text>
<text x="223.5" y="375.4">PF1(ADC1)</text>
<text x="216.3" y="381">10</text>
<text x="223.5" y="382.4">PF3(ADC3)</text>
<text x="223.5" y="378.9">PF2(ADC2)</text>
<text x="216.3" y="384.5">11</text>
<text x="216.3" y="388.1">12</text>
<text x="223.5" y="385.9">PF4(ADC4TCK)</text>
<text x="223.5" y="389.5">PF5(ADC5TMS)</text>
<text x="216.3" y="391.6">13</text>
<text x="216.3" y="395.1">14</text>
<text x="223.5" y="393">PF6(ADC6TDO)</text>
<text x="223.5" y="396.5">PF7(ADC7TDI)</text>
<text x="251.7" y="401.5" transform="rotate(-90 251.7 401.5)">GND</text>
<text x="258.8" y="401.5" transform="rotate(-90 258.8 401.5)">GND</text>
<text x="265.9" y="401.5" transform="rotate(-90 265.9 401.5)">GND</text>
<text x="272.9" y="401.5" transform="rotate(-90 272.9 401.5)">GND</text>
<text x="280" y="401.5" transform="rotate(-90 280 401.5)">GND</text>
<text x="250.3" y="406.7" transform="rotate(-90 250.3 406.7)">4</text>
<text x="257.4" y="406.7" transform="rotate(-90 257.4 406.7)">5</text>
<text x="264.4" y="408.7" transform="rotate(-90 264.4 408.7)">45</text>
<text x="271.5" y="408.7" transform="rotate(-90 271.5 408.7)">81</text>
<text x="278.6" y="408.7" transform="rotate(-90 278.6 408.7)">82</text>
</g>
<g font-size="3.2" fill="#00f">
<text x="313.1" y="239.4">In0</text>
<text x="387.2" y="239.4">Out7</text>
<text x="431.3" y="239.4">Out6</text>
<text x="313.1" y="242.9">In1</text>
<text x="387.2" y="242.9">Out5</text>
<text x="431.3" y="242.9">Out4</text>
<text x="313.1" y="249.9">In3</text>
<text x="313.1" y="246.4">In2</text>
<text x="387.2" y="246.4">Out3</text>
<text x="387.2" y="249.9">Out1</text>
<text x="431.3" y="246.4">Out2</text>
<text x="431.3" y="249.9">Out0</text>
<text x="187.9" y="253.5">BTN_EN2</text>
<text x="187.9" y="257">BTN_EN1</text>
<text x="313.1" y="257">In5</text>
<text x="313.1" y="253.5">In4</text>
<text x="387.2" y="253.5">In1</text>
<text x="387.2" y="257">In3</text>
<text x="431.3" y="253.5">In0</text>
<text x="431.3" y="257">In2</text>
<text x="187.9" y="260.5">KILL</text>
<text x="313.1" y="260.5">In6</text>
<text x="387.2" y="260.5">In5</text>
<text x="431.3" y="260.5">In4</text>
<text x="187.9" y="264.1">RST</text>
<text x="313.1" y="264.1">In7</text>
<text x="187.9" y="271.1">SD</text>
<text x="323.7" y="274.6">SCK</text>
<text x="323.7" y="271.1">SS</text>
<text x="323.7" y="278.2">MOSI</text>
<text x="323.7" y="281.7">MISO</text>
<text x="140.3" y="285.2">A8</text>
<text x="387.2" y="287">Out5</text>
<text x="387.2" y="283.5">Out7</text>
<text x="431.3" y="287">Out4</text>
<text x="431.3" y="283.5">Out6</text>
<text x="140.3" y="292.3">A10</text>
<text x="140.3" y="288.7">A9</text>
<text x="387.2" y="290.5">Out3</text>
<text x="431.3" y="290.5">Out2</text>
<text x="140.3" y="299.3">A12</text>
<text x="140.3" y="295.8">A11</text>
<text x="387.2" y="294">Out1</text>
<text x="387.2" y="297.6">In7</text>
<text x="431.3" y="294">Out0</text>
<text x="431.3" y="297.6">In6</text>
<text x="140.3" y="302.9">A13</text>
<text x="313.1" y="302.9">In15</text>
<text x="387.2" y="301.1">In9</text>
<text x="387.2" y="304.6">In11</text>
<text x="431.3" y="301.1">In8</text>
<text x="431.3" y="304.6">In10</text>
<text x="124.4" y="309.9">A0</text>
<text x="140.3" y="306.4">A14</text>
<text x="140.3" y="309.9">A15</text>
<text x="313.1" y="306.4">In14</text>
<text x="313.1" y="309.9">In13</text>
<text x="387.2" y="308.2">In13</text>
<text x="387.2" y="311.7">In15</text>
<text x="431.3" y="308.2">In12</text>
<text x="431.3" y="311.7">In14</text>
<text x="684.3" y="308.7">8</text>
<text x="688.8" y="310.1">VDD</text>
<text x="708.4" y="310.1">GND</text>
<text x="718.1" y="308.7">1</text>
<text x="124.4" y="317">A2</text>
<text x="124.4" y="313.4">A1</text>
<text x="313.1" y="313.4">In12</text>
<text x="313.1" y="317">In11</text>
<text x="684.3" y="315.7">7</text>
<text x="688.8" y="317.1">GND</text>
<text x="709.1" y="317.1">CSB</text>
<text x="718.1" y="315.7">2</text>
<text x="124.4" y="320.5">A3</text>
<text x="313.1" y="320.5">In10</text>
<text x="684.3" y="322.8">6</text>
<text x="718.1" y="322.8">3</text>
<text x="124.4" y="324">A4</text>
<text x="124.4" y="327.6">A5</text>
<text x="313.1" y="324">In9</text>
<text x="313.1" y="327.6">In8</text>
<text x="684.3" y="329.8">5</text>
<text x="688.8" y="324.2">VDDIO</text>
<text x="709.7" y="324.2">SDI</text>
<text x="718.1" y="329.8">4</text>
<text x="124.4" y="331.1">A6</text>
<text x="124.4" y="334.6">A7</text>
<text x="202" y="334.6">Out4</text>
<text x="313.1" y="334.6">SCL</text>
<text x="688.8" y="331.3">SDO</text>
<text x="709.1" y="331.3">SCK</text>
<text x="124.4" y="338.1">A8</text>
<text x="124.4" y="341.7">A9</text>
<text x="202" y="338.1">Out5</text>
<text x="202" y="341.7">Out6</text>
<text x="313.1" y="338.1">SDA</text>
<text x="124.4" y="345.2">A10</text>
<text x="202" y="345.2">Out7</text>
<text x="313.1" y="345.2">MidiOut</text>
<text x="124.4" y="348.7">A11</text>
<text x="124.4" y="352.2">A12</text>
<text x="124.4" y="355.8">A13</text>
<text x="124.4" y="359.3">A14</text>
<text x="124.4" y="362.8">A15</text>
<text x="202" y="362.8">Out2</text>
<text x="313.1" y="362.8">Out3</text>
<text x="140.3" y="369.9">A0</text>
<text x="313.1" y="366.4">Out0</text>
<text x="313.1" y="369.9">Out1</text>
<text x="140.3" y="373.4">A1</text>
<text x="140.3" y="376.9">A2</text>
<text x="140.3" y="380.5">A3</text>
<text x="140.3" y="384">A4</text>
<text x="140.3" y="387.5">A5</text>
<text x="140.3" y="394.6">A7</text>
<text x="140.3" y="391.1">A6</text>
<text x="703.7" y="421.6">1</text>
<text x="703.7" y="425.1">2</text>
<text x="708.2" y="423">NC</text>
<text x="723.4" y="423">NC</text>
<text x="730.5" y="425.1">7</text>
<text x="730.5" y="421.6">8</text>
<text x="703.7" y="428.6">3</text>
<text x="708.2" y="426.5">Vs</text>
<text x="708.2" y="430">GND</text>
<text x="723.4" y="430">NC</text>
<text x="723.4" y="426.5">NC</text>
<text x="730.5" y="428.6">6</text>
<text x="703.7" y="432.2">4</text>
<text x="708.2" y="433.6">Vout</text>
<text x="723.4" y="433.6">NC</text>
<text x="730.5" y="432.2">5</text>
<text x="415.4" y="444">RST</text>
<text x="415.4" y="440.4">KILL</text>
<text x="450.7" y="444">SD</text>
<text x="450.7" y="440.4">GND</text>
<text x="415.4" y="447.5">MOSI</text>
<text x="450.7" y="447.5">BTN_EN2</text>
<text x="415.4" y="454.6">SCK</text>
<text x="415.4" y="451">SS</text>
<text x="450.7" y="454.6">MISO</text>
<text x="450.7" y="451">BTN_EN1</text>
</g>
<g font-size="3.2" fill="#f00">
<text x="187.9" y="267.6">LCD_RST</text>
<text x="187.9" y="274.6">LCD_A0</text>
<text x="187.9" y="278.2">LCD_CS</text>
<text x="323.7" y="285.2">Green</text>
<text x="323.7" y="288.7">Blue</text>
<text x="323.7" y="292.3">Red</text>
<text x="175.5" y="352.2">BTN_ENC</text>
<text x="175.5" y="355.8">BEEP</text>
<text x="415.4" y="389.3">Blue</text>
<text x="450.7" y="385.8">GND</text>
<text x="450.7" y="389.3">Green</text>
<text x="415.4" y="392.8">Red</text>
<text x="450.7" y="392.8">LCD_RST</text>
<text x="415.4" y="396.3">LCD_A0</text>
<text x="415.4" y="399.9">BTN_ENC</text>
<text x="450.7" y="396.3">LCD_CS</text>
<text x="450.7" y="399.9">BEEP</text>
</g>
<g font-size="3.2" fill="#c00">
<text x="117" y="295.6">A0</text>
<text x="764.2" y="323.9">SDA</text>
<text x="764.2" y="331">SCL</text>
<text x="494.3" y="346.9">MidiOut</text>
<text x="769.4" y="496.8">A0</text>
</g>
</svg>
